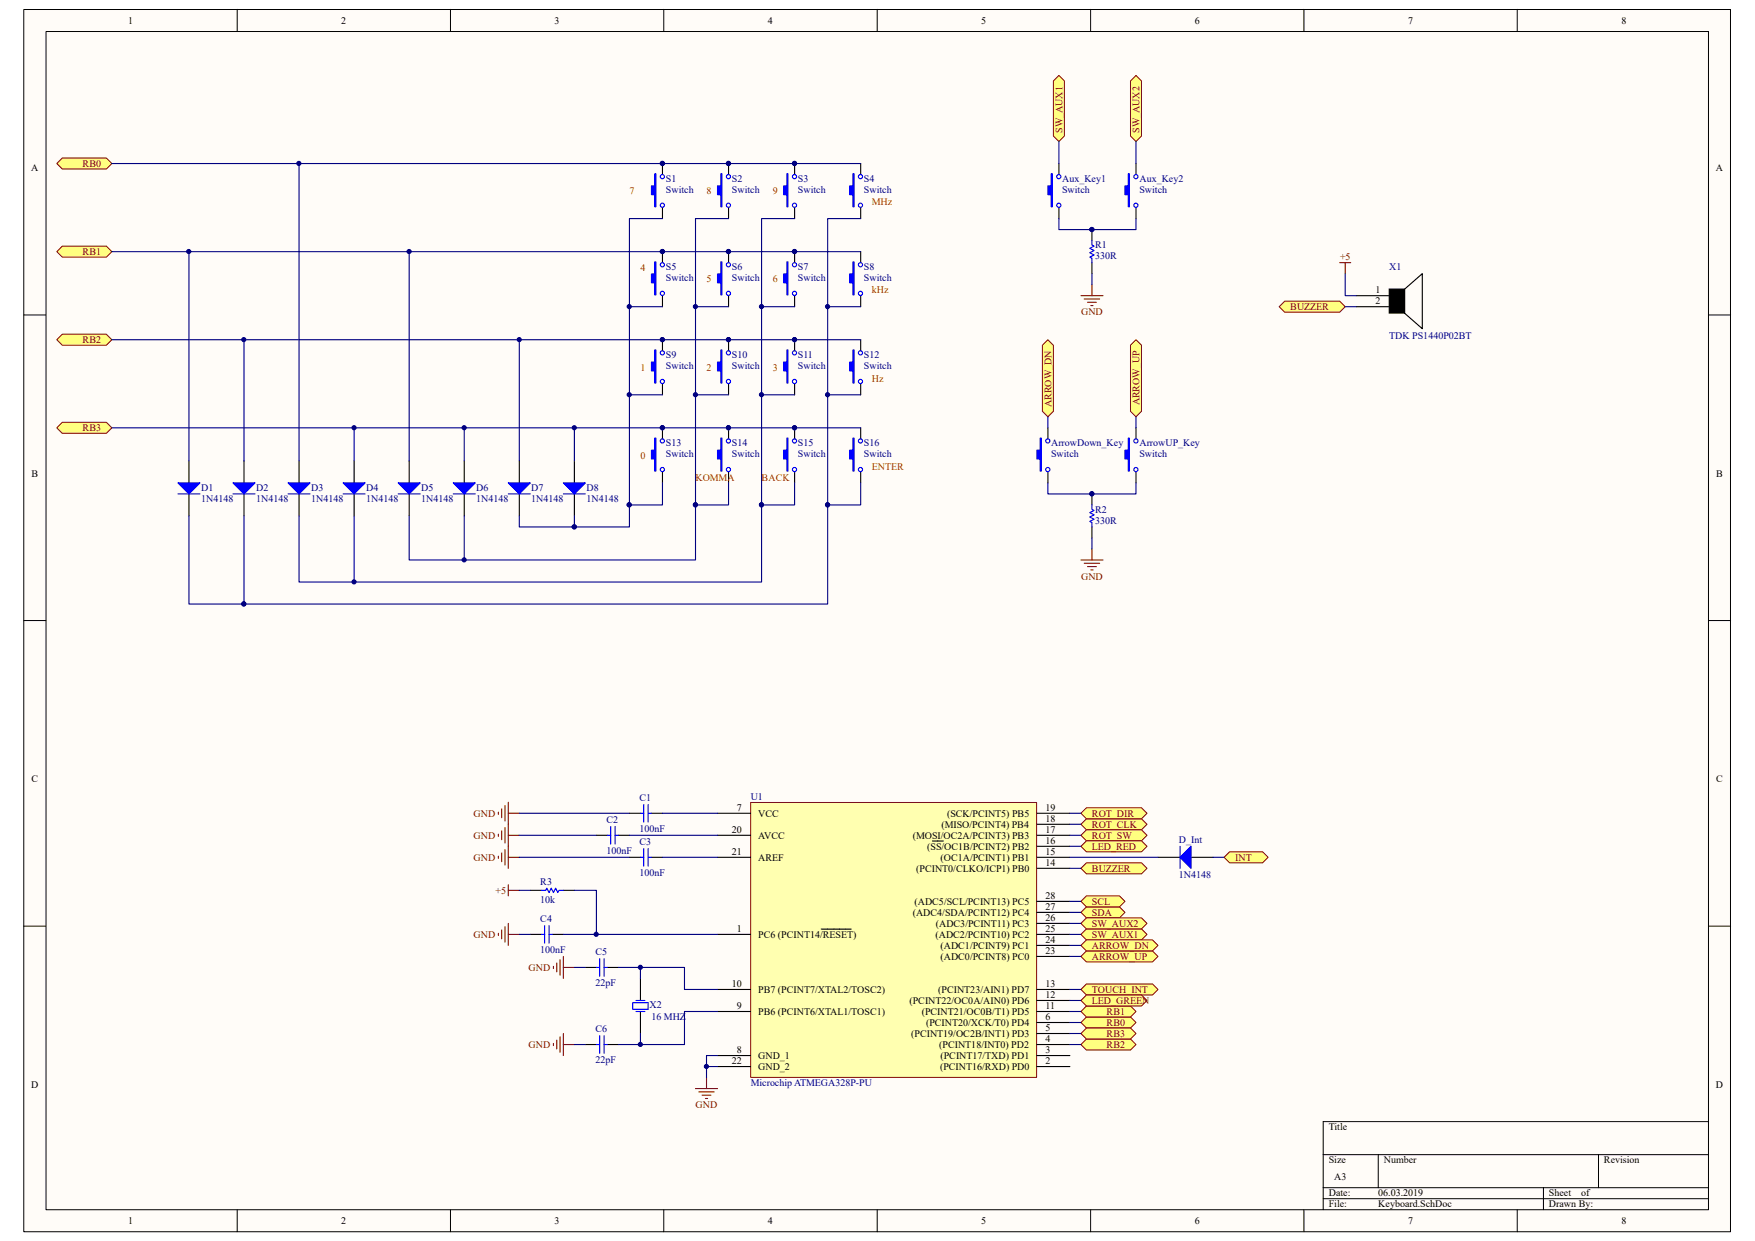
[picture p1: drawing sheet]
<svg xmlns="http://www.w3.org/2000/svg" width="297mm" height="210mm" viewBox="0 0 297 210" stroke-linecap="round" stroke-linejoin="round" font-family="sans-serif">
<path d="M4.1 1.7h288.8v206.7h-288.8z" fill="#fffcf8"/>
<path d="M4 1.6h288.9v206.8h-288.9z" fill="none" stroke="#000" stroke-width=".17"/>
<path d="M7.8 5.4h281.3v199.3h-281.3z" fill="#fffcf8"/>
<g fill="none" stroke="#000" stroke-width=".17">
<path d="M7.8 5.3h281.3v199.4h-281.3zM40.1 1.6v3.7M76.2 1.6v3.7M112.3 1.6v3.7M148.5 1.6v3.7M184.6 1.6v3.7M220.7 1.6v3.7M256.8 1.6v3.7M4 53.3h3.7M289.2 53.3h3.7M4 105h3.7M289.2 105h3.7"/>
<path d="M4 156.7h3.7M289.2 156.7h3.7M223.9 195.4h65.3M233.3 195.4v5.6M270.5 195.4v5.6M289.2 189.8h-65.3v14.9M40.1 204.7v3.7M76.2 204.7v3.7M112.3 204.7v3.7M148.5 204.7v3.7M184.6 204.7v3.7M220.7 204.7v3.7"/>
<path d="M223.9 201h65.3M223.9 202.9h65.3M256.8 204.7v3.7M261.2 201v3.7"/>
</g>
<g fill="none" stroke="#000" stroke-width=".19">
<path d="M112.1 27.7v1.8M112.1 35.1v1.9M123.3 27.7v1.8M123.3 35.1v1.9M134.5 27.7v1.8M134.5 35.1v1.9M145.7 27.7v1.8M145.7 35.1v1.9M179.2 27.7v1.8M179.2 35.1v1.9M192.3 27.7v1.8M192.3 35.1v1.9"/>
<path d="M112.1 42.6v1.8M112.1 50v1.9M112.1 57.5v1.9M123.3 42.6v1.8M123.3 50v1.9M123.3 57.5v1.9M134.5 42.6v1.8M134.5 50v1.9M134.5 57.5v1.9M145.7 42.6v1.8M145.7 50v1.9M145.7 57.5v1.9"/>
<path d="M32 78v3.7M41.3 78v3.7M50.6 78v3.7M59.9 78v3.7M69.2 78v3.7M78.6 78v3.7M87.9 78v3.7M97.2 78v3.7M112.1 64.9v1.9M112.1 72.4v1.9M112.1 79.9v1.8M123.3 64.9v1.9"/>
<path d="M123.3 72.4v1.9M123.3 79.9v1.8M134.5 64.9v1.9M134.5 72.4v1.9M134.5 79.9v1.8M145.7 64.9v1.9M145.7 72.4v1.9M145.7 79.9v1.8M177.3 72.4v1.9M177.3 79.9v1.8M192.3 72.4v1.9M192.3 79.9v1.8"/>
<path d="M32 83.6v3.7M41.3 83.6v3.7M50.6 83.6v3.7M59.9 83.6v3.7M69.2 83.6v3.7M78.6 83.6v3.7M87.9 83.6v3.7M97.2 83.6v3.7"/>
</g>
<g fill="#000080" stroke="#000080" stroke-width=".17">
<circle cx="112.1" cy="27.7" r=".35"/>
<circle cx="112.1" cy="42.6" r=".35"/>
<circle cx="112.1" cy="57.5" r=".35"/>
<circle cx="112.1" cy="72.4" r=".35"/>
<circle cx="123.3" cy="27.7" r=".35"/>
<circle cx="123.3" cy="42.6" r=".35"/>
<circle cx="123.3" cy="57.5" r=".35"/>
<circle cx="123.3" cy="72.4" r=".35"/>
<circle cx="134.5" cy="27.7" r=".35"/>
<circle cx="134.5" cy="42.6" r=".35"/>
<circle cx="134.5" cy="57.5" r=".35"/>
<circle cx="134.5" cy="72.4" r=".35"/>
<circle cx="106.5" cy="85.4" r=".35"/>
<circle cx="106.5" cy="66.8" r=".35"/>
<circle cx="106.5" cy="51.9" r=".35"/>
<circle cx="117.7" cy="85.4" r=".35"/>
<circle cx="128.9" cy="85.4" r=".35"/>
<circle cx="140.1" cy="85.4" r=".35"/>
<circle cx="140.1" cy="66.8" r=".35"/>
<circle cx="140.1" cy="51.9" r=".35"/>
<circle cx="128.9" cy="51.9" r=".35"/>
<circle cx="128.9" cy="66.8" r=".35"/>
<circle cx="117.7" cy="66.8" r=".35"/>
<circle cx="117.7" cy="51.9" r=".35"/>
<circle cx="97.2" cy="89.2" r=".35"/>
<circle cx="78.6" cy="94.7" r=".35"/>
<circle cx="59.9" cy="98.5" r=".35"/>
<circle cx="41.3" cy="102.2" r=".35"/>
</g>
<g fill="#00f" stroke="#00f" stroke-width=".19">
<path d="M86 81.7h3.7l-1.8 1.9z"/>
<path d="M95.3 81.7h3.8l-1.9 1.9z"/>
<path d="M76.7 81.7h3.7l-1.8 1.9z"/>
<path d="M67.4 81.7h3.7l-1.9 1.9z"/>
<path d="M58.1 81.7h3.7l-1.9 1.9z"/>
<path d="M48.7 81.7h3.8l-1.9 1.9z"/>
<path d="M39.4 81.7h3.8l-1.9 1.9z"/>
<path d="M30.1 81.7h3.7l-1.8 1.9z"/>
<path d="M110.8 29.4h.2v5.6h-.2v-2.1h-.6v-1.4h.6z" fill-rule="evenodd"/>
<path d="M110.8 44.3h.2v5.6h-.2v-2h-.6v-1.5h.6z" fill-rule="evenodd"/>
<path d="M110.8 59.2h.2v5.6h-.2v-2h-.6v-1.5h.6z" fill-rule="evenodd"/>
<path d="M110.8 74.1h.2v5.6h-.2v-2h-.6v-1.5h.6z" fill-rule="evenodd"/>
<path d="M122 29.4h.2v5.6h-.2v-2.1h-.6v-1.4h.6z" fill-rule="evenodd"/>
<path d="M122 44.3h.2v5.6h-.2v-2h-.6v-1.5h.6z" fill-rule="evenodd"/>
<path d="M122 59.2h.2v5.6h-.2v-2h-.6v-1.5h.6z" fill-rule="evenodd"/>
<path d="M122 74.1h.2v5.6h-.2v-2h-.6v-1.5h.6z" fill-rule="evenodd"/>
<path d="M133.2 29.4h.2v5.6h-.2v-2.1h-.6v-1.4h.6z" fill-rule="evenodd"/>
<path d="M133.2 44.3h.2v5.6h-.2v-2h-.6v-1.5h.6z" fill-rule="evenodd"/>
<path d="M133.2 59.2h.2v5.6h-.2v-2h-.6v-1.5h.6z" fill-rule="evenodd"/>
<path d="M133.2 74.1h.2v5.6h-.2v-2h-.6v-1.5h.6z" fill-rule="evenodd"/>
<path d="M144.4 29.4h.1v5.6h-.1v-2.1h-.6v-1.4h.6z" fill-rule="evenodd"/>
<path d="M144.4 44.3h.1v5.6h-.1v-2h-.6v-1.5h.6z" fill-rule="evenodd"/>
<path d="M144.4 59.2h.1v5.6h-.1v-2h-.6v-1.5h.6z" fill-rule="evenodd"/>
<path d="M144.4 74.1h.1v5.6h-.1v-2h-.6v-1.5h.6z" fill-rule="evenodd"/>
<path d="M177.9 29.4h.2v5.6h-.2v-2.1h-.6v-1.4h.6z" fill-rule="evenodd"/>
<path d="M190.9 29.4h.2v5.6h-.2v-2.1h-.5v-1.4h.5z" fill-rule="evenodd"/>
<path d="M176 74.1h.2v5.6h-.2v-2h-.5v-1.5h.5z" fill-rule="evenodd"/>
<path d="M190.9 74.1h.2v5.6h-.2v-2h-.5v-1.5h.5z" fill-rule="evenodd"/>
</g>
<g fill="none" stroke="#00f" stroke-width=".19">
<path d="M30.1 83.6h3.7M39.4 83.6h3.8M48.7 83.6h3.8M58.1 83.6h3.7M67.4 83.6h3.7M76.7 83.6h3.7M86 83.6h3.7M95.3 83.6h3.8"/>
<circle cx="112.1" cy="29.9" r=".35"/>
<circle cx="112.1" cy="34.7" r=".35"/>
<circle cx="123.3" cy="34.7" r=".35"/>
<circle cx="123.3" cy="29.9" r=".35"/>
<circle cx="134.5" cy="34.7" r=".35"/>
<circle cx="134.5" cy="29.9" r=".35"/>
<circle cx="145.6" cy="34.7" r=".35"/>
<circle cx="145.6" cy="29.9" r=".35"/>
<circle cx="179.2" cy="29.9" r=".35"/>
<circle cx="179.2" cy="34.7" r=".35"/>
<circle cx="192.2" cy="29.9" r=".35"/>
<circle cx="192.2" cy="34.7" r=".35"/>
<circle cx="112.1" cy="49.6" r=".35"/>
<circle cx="112.1" cy="44.8" r=".35"/>
<circle cx="112.1" cy="59.7" r=".35"/>
<circle cx="123.3" cy="59.7" r=".35"/>
<circle cx="123.3" cy="44.8" r=".35"/>
<circle cx="123.3" cy="49.6" r=".35"/>
<circle cx="134.5" cy="44.8" r=".35"/>
<circle cx="134.5" cy="59.7" r=".35"/>
<circle cx="134.5" cy="49.6" r=".35"/>
<circle cx="145.6" cy="44.8" r=".35"/>
<circle cx="145.6" cy="49.6" r=".35"/>
<circle cx="145.6" cy="59.7" r=".35"/>
<circle cx="112.1" cy="79.5" r=".35"/>
<circle cx="112.1" cy="74.6" r=".35"/>
<circle cx="112.1" cy="64.6" r=".35"/>
<circle cx="123.3" cy="79.5" r=".35"/>
<circle cx="123.3" cy="64.6" r=".35"/>
<circle cx="123.3" cy="74.6" r=".35"/>
<circle cx="134.5" cy="79.5" r=".35"/>
<circle cx="134.5" cy="74.6" r=".35"/>
<circle cx="134.5" cy="64.6" r=".35"/>
<circle cx="145.6" cy="79.5" r=".35"/>
<circle cx="145.6" cy="74.6" r=".35"/>
<circle cx="145.6" cy="64.6" r=".35"/>
<circle cx="177.3" cy="74.6" r=".35"/>
<circle cx="177.3" cy="79.5" r=".35"/>
<circle cx="192.2" cy="74.6" r=".35"/>
<circle cx="192.2" cy="79.5" r=".35"/>
</g>
<g fill="none" stroke="#000080" stroke-width=".19">
<path d="M112.1 37h-5.6v48.4h5.6v-3.7M123.3 37h-5.6v48.4h5.6v-3.7M134.5 37h-5.6v48.4h5.6v-3.7M145.7 37h-5.6v48.4h5.6v-3.7M106.5 51.9h5.6M117.7 51.9h5.6M128.9 51.9h5.6M140.1 51.9h5.6M106.5 66.8h5.6M117.7 66.8h5.6M128.9 66.8h5.6M140.1 66.8h5.6"/>
<path d="M32 87.3v14.9h9.3M59.9 87.3v11.2M78.6 87.3v7.5M87.9 87.3v1.9h9.3M106.5 85.4v3.8h-9.3v-1.9M117.7 85.4v9.4h-48.5v-7.5M128.9 85.4v13.1h-78.3v-11.2M140.1 85.4v16.8h-98.8v-14.9"/>
</g>
<g fill="#ffff80" stroke="#800000" stroke-width=".17">
<path d="M10.5 26.7h7.5l.9 1-.9 .9h-7.5l-.9-.9z" fill-rule="evenodd"/>
<path d="M10.5 41.7h7.5l.9 .9-.9 .9h-7.5l-.9-.9z" fill-rule="evenodd"/>
<path d="M10.5 56.6h7.5l.9 .9-.9 .9h-7.5l-.9-.9z" fill-rule="evenodd"/>
<path d="M10.5 71.5h7.5l.9 .9-.9 .9h-7.5l-.9-.9z" fill-rule="evenodd"/>
</g>
<path d="M18.9 27.7h126.8M50.6 27.7v50.3M18.9 42.6h126.8M18.9 57.5h126.8M32 42.6v35.4M41.3 57.5v20.5M69.2 42.6v35.4M87.9 57.5v20.5M18.9 72.4h126.8M59.9 72.4v5.6M78.6 72.4v5.6M97.2 72.4v5.6" fill="none" stroke="#000080" stroke-width=".19"/>
<g fill="#000080" stroke="#000080" stroke-width=".17">
<circle cx="31.9" cy="42.6" r=".35"/>
<circle cx="41.3" cy="57.5" r=".35"/>
<circle cx="50.6" cy="27.7" r=".35"/>
<circle cx="59.9" cy="72.4" r=".35"/>
<circle cx="69.2" cy="42.6" r=".35"/>
<circle cx="78.6" cy="72.4" r=".35"/>
<circle cx="87.9" cy="57.5" r=".35"/>
<circle cx="97.2" cy="72.4" r=".35"/>
</g>
<g fill="#ffff80" stroke="#800000" stroke-width=".17">
<path d="M191.3 58.4l1-.9 .9 .9v11.2l-.9 .9-1-.9z" fill-rule="evenodd"/>
<path d="M176.4 58.4l.9-.9 1 .9v11.2l-1 .9-.9-.9z" fill-rule="evenodd"/>
<path d="M178.3 13.7l.9-.9 .9 .9v9.3l-.9 .9-.9-.9z" fill-rule="evenodd"/>
<path d="M191.3 13.7l1-.9 .9 .9v9.3l-.9 .9-1-.9z" fill-rule="evenodd"/>
</g>
<path d="M184.8 38.9v1.8M184.8 44.4v1.9M229.5 50h5.6M229.5 51.9h5.6M237.7 48.9l3-2.6v9.3l-3-2.6zM184.8 83.6v1.8M184.8 89.2v1.8" fill="none" stroke="#000" stroke-width=".19"/>
<g fill="#000080" stroke="#000080" stroke-width=".17">
<circle cx="184.8" cy="83.6" r=".35"/>
<circle cx="184.8" cy="38.8" r=".35"/>
</g>
<path d="M184.8 40.7v.8l.4 .2-.8 .3 .8 .4-.8 .4 .8 .3-.8 .4 .4 .2v.7M184.8 85.4v.8l.4 .2-.8 .4 .8 .3-.8 .4 .8 .4-.8 .3 .4 .2v.8" fill="none" stroke="#00f" stroke-width=".19"/>
<path d="M182.9 50h3.8M183.5 50.6h2.6M184 51.2h1.5M184.6 51.7h.4M184.8 48.2v1.8M226.7 44.4h1.9M227.7 44.4v1.9M182.9 94.8h3.8M183.5 95.3h2.6M184 95.9h1.5M184.6 96.4h.4M184.8 92.9v1.9" fill="none" stroke="#800000" stroke-width=".19"/>
<path d="M179.2 37v1.9h13.1v-1.9M179.2 23.9v3.8M192.3 23.9v3.8M184.8 46.3v1.9M177.3 70.5v1.9M192.3 70.5v1.9M177.3 81.7v1.9h15v-1.9M184.8 91v1.9" fill="none" stroke="#000080" stroke-width=".19"/>
<path d="M235.1 48.9h2.6v4.1h-2.6z" fill-rule="evenodd" fill="#000" stroke="#000" stroke-width=".19"/>
<g fill="#ffff80" stroke="#800000" stroke-width=".17">
<path d="M217.4 51h9.3l1 .9-1 .9h-9.3l-.9-.9z" fill-rule="evenodd"/>
<path d="M183.9 153.5h5.6l.9 .9-.9 .9h-5.6l-1-.9z" fill-rule="evenodd"/>
<path d="M183.9 151.6h5.6l.9 .9-.9 1h-5.6l-1-1z" fill-rule="evenodd"/>
<path d="M207.2 145.1l.9-.9h5.6l.9 .9-.9 .9h-5.6z" fill-rule="evenodd"/>
<path d="M182.9 139.5l1-.9h9.3l.9 .9-.9 .9h-9.3z" fill-rule="evenodd"/>
<path d="M183.9 136.7h9.3l.9 .9-.9 1h-9.3l-1-1z" fill-rule="evenodd"/>
<path d="M183.9 140.4h9.3l.9 1-.9 .9h-9.3l-1-.9z" fill-rule="evenodd"/>
</g>
<path d="M127.1 135.8h48.3v46.5h-48.3z" fill="#ffffb0"/>
<path d="M127 135.8h48.4v46.5h-48.4z" fill="none" stroke="#800000" stroke-width=".17"/>
<g fill="none" stroke="#000" stroke-width=".19">
<path d="M106.5 137.6h1.9M110.2 137.6h1.9M121.4 137.6h5.6M175.5 137.6h5.6M175.5 139.5h5.6M89.7 158.1h1.9M89.7 150.7h1.9M93.5 158.1h1.8M95.3 150.7h1.9M100.9 141.4h1.9M104.7 141.4h1.8M106.5 145.1h1.9"/>
<path d="M110.2 145.1h1.9M121.4 158.1h5.6M121.4 145.1h5.6M121.4 141.4h5.6M139 157.2h5M157.8 142.3h1.8M175.5 158.1h5.6M175.5 146.9h5.6M175.5 145.1h5.6M175.5 143.2h5.6M175.5 141.4h5.6M175.5 160h5.6"/>
<path d="M175.5 156.3h5.6M175.5 154.4h5.6M175.5 152.5h5.6M99.1 176.8h1.8M99.1 163.7h1.8M102.8 176.8h1.9M102.8 163.7h1.9M108.4 165.6v3.7M108.4 171.2v3.7M121.4 178.6h5.6M121.4 171.2h5.6M121.4 167.4h5.6"/>
<path d="M175.5 178.6h5.6M175.5 176.8h5.6M175.5 174.9h5.6M175.5 173h5.6M175.5 171.2h5.6M175.5 167.4h5.6M175.5 169.3h5.6M175.5 161.9h5.6M121.4 180.5h5.6M175.5 180.5h5.6"/>
</g>
<g fill="none" stroke="#00f" stroke-width=".19">
<path d="M103.4 139.9v2.9M104.1 139.9v2.9M108.4 137.6h.5M108.9 136.1v3M109.7 136.1v3M109.7 137.6h.5M91.6 150.7h.8l.1-.4 .4 .7 .4-.7 .4 .7 .3-.7 .4 .7 .2-.3h.7M91.6 158.1h.6M92.2 156.6v3M92.9 156.6v3M92.9 158.1h.6M102.8 141.4h.6"/>
<path d="M104.1 141.4h.6M108.4 145.1h.5M108.9 143.6v3M109.7 143.6v3M109.7 145.1h.5M100.9 163.7h.6M100.9 176.8h.6M101.5 162.2v3M101.5 175.3v3M102.2 162.2v3M102.2 175.3v3M102.2 163.7h.6"/>
<path d="M102.2 176.8h.6M107.1 169.7h2.6v1.1h-2.6zM107.6 171.2h1.5M107.6 169.3h1.5"/>
</g>
<g fill="none" stroke="#000080" stroke-width=".19">
<path d="M87.9 137.6h18.6M112.1 137.6h9.3M87.9 141.4h13M87.9 145.1h18.6M87.9 158.1h1.8M87.9 150.7h1.8M95.3 158.1h26.1M97.2 150.7h3.7v7.4M106.5 141.4h14.9M112.1 145.1h9.3M97.2 163.7h1.9M97.2 176.8h1.9"/>
<path d="M104.7 163.7h11.1v3.7h5.6M108.4 163.7v1.9M108.4 174.9v1.9M121.4 171.2h-5.6v5.6h-11.1M121.4 178.6h-1.8v3.8M119.6 180.5h1.8"/>
</g>
<g fill="none" stroke="#800000" stroke-width=".19">
<path d="M84.3 137.4v.4M84.9 136.9v1.5M85.5 136.3v2.6M86 135.8v11.1M86 137.6h1.9M84.3 141.2v.3M84.3 144.9v.4M84.3 157.9v.4M84.9 140.6v1.5M84.9 144.3v1.5M84.9 157.4v1.5M85.5 140.1v2.6"/>
<path d="M85.5 143.8v2.6M85.5 156.8v2.6M86 149.7v1.9M86 156.3v3.7M86 158.1h1.9M86 145.1h1.9M86 141.4h1.9M86 150.7h1.9M93.7 163.5v.4M93.7 176.6v.4M94.2 163v1.5M94.2 176v1.5"/>
<path d="M94.8 162.4v2.6M94.8 175.5v2.6M95.3 161.9v3.7M95.3 174.9v3.7M95.3 163.7h1.9M95.3 176.8h1.9M117.7 184.2h3.7M118.3 184.8h2.6M118.8 185.3h1.5M119.4 185.9h.4M119.6 182.4v1.8"/>
</g>
<g fill="#000080" stroke="#000080" stroke-width=".17">
<circle cx="100.9" cy="158.1" r=".35"/>
<circle cx="108.4" cy="163.7" r=".35"/>
<circle cx="108.4" cy="176.7" r=".35"/>
<circle cx="119.6" cy="180.5" r=".35"/>
</g>
<g fill="#ffff80" stroke="#800000" stroke-width=".17">
<path d="M183.9 172.1h7.4l1 .9-1 1h-7.4l-1-1z" fill-rule="evenodd"/>
<path d="M183.9 170.2h7.4l1 1-1 .9h-7.4l-1-.9z" fill-rule="evenodd"/>
<path d="M183.9 175.8h7.4l1 1-1 .9h-7.4l-1-.9z" fill-rule="evenodd"/>
<path d="M182.9 174.9l1-.9h7.4l1 .9-1 .9h-7.4z" fill-rule="evenodd"/>
</g>
<path d="M227.7 46.3v3.7h1.8M227.7 51.9h1.8M181.1 176.8h1.8M181.1 174.9h1.8" fill="none" stroke="#000080" stroke-width=".19"/>
<path d="M183.9 146h9.3l.9 .9-.9 1h-9.3l-1-1z" fill-rule="evenodd" fill="#ffff80" stroke="#800000" stroke-width=".17"/>
<path d="M181.1 154.4h1.8M181.1 152.5h1.8M181.1 146.9h1.8" fill="none" stroke="#000080" stroke-width=".19"/>
<g fill="#ffff80" stroke="#800000" stroke-width=".17">
<path d="M182.9 158.1l1-.9h9.3l.9 .9-.9 1h-9.3z" fill-rule="evenodd"/>
<path d="M183.9 155.3h9.3l.9 1-.9 .9h-9.3l-1-.9z" fill-rule="evenodd"/>
<path d="M183.9 160.9h11.1l1 1-1 .9h-11.1l-1-.9z" fill-rule="evenodd"/>
<path d="M183.9 159.1h11.1l1 .9-1 .9h-11.1l-1-.9z" fill-rule="evenodd"/>
</g>
<path d="M181.1 139.5h1.8M181.1 137.6h1.8M181.1 141.4h1.8M181.1 160h1.8M181.1 158.1h1.8M181.1 156.3h1.8M181.1 161.9h1.8" fill="none" stroke="#000080" stroke-width=".19"/>
<path d="M183.9 166.5h11.1l1 .9-1 1h-11.1l-1-1z" fill-rule="evenodd" fill="#ffff80" stroke="#800000" stroke-width=".17"/>
<path d="M181.1 145.1h14.9M205.3 145.1h1.9M181.1 167.4h1.8M181.1 171.2h1.8M181.1 173h1.8" fill="none" stroke="#000080" stroke-width=".19"/>
<path d="M196 145.1h3.7M201.6 145.1h3.7" fill="none" stroke="#000" stroke-width=".19"/>
<path d="M199.7 145.1l1.9-1.9v3.7z" fill="#00f" stroke="#00f" stroke-width=".19"/>
<path d="M199.7 143.2v3.7" fill="none" stroke="#00f" stroke-width=".19"/>
<g fill="#ffff80" stroke="#800000" stroke-width=".17">
<path d="M182.9 169.3l1-.9h9.3l.9 .9-.9 .9h-9.3z" fill-rule="evenodd"/>
<path d="M183.9 142.3h9.3l.9 .9-.9 1h-9.3l-1-1z" fill-rule="evenodd"/>
</g>
<path d="M181.1 143.2h1.8M181.1 169.3h1.8" fill="none" stroke="#000080" stroke-width=".19"/>
<g font-size="1.7">
<text x="21.7" y="4">1</text>
<text x="57.7" y="4">2</text>
<text x="93.9" y="4">3</text>
<text x="130" y="4">4</text>
<text x="166.1" y="4">5</text>
<text x="202.2" y="4">6</text>
<text x="238.3" y="4">7</text>
<text x="274.4" y="4">8</text>
<text x="5.3" y="29">A</text>
<text x="290.4" y="29">A</text>
<text x="232.8" y="49.7">1</text>
<text x="232.8" y="51.5">2</text>
<text x="5.3" y="80.6">B</text>
<text x="290.4" y="80.6">B</text>
<text x="5.3" y="132.4">C</text>
<text x="124.7" y="137.3">7</text>
<text x="177" y="137.3">19</text>
<text x="290.4" y="132.4">C</text>
<text x="123.9" y="141">20</text>
<text x="128.3" y="138.2">VCC</text>
<text x="128.3" y="141.9">AVCC</text>
<text x="154.5" y="141.9">(MOSI/OC2A/PCINT3) PB3</text>
<text x="156.9" y="143.8">(SS/OC1B/PCINT2) PB2</text>
<text x="159.3" y="140.1">(MISO/PCINT4) PB4</text>
<text x="160.3" y="138.2">(SCK/PCINT5) PB5</text>
<text x="177" y="142.9">16</text>
<text x="177" y="141">17</text>
<text x="177" y="139.1">18</text>
<text x="123.9" y="144.7">21</text>
<text x="128.3" y="145.7">AREF</text>
<text x="155.1" y="147.5">(PCINT0/CLKO/ICP1) PB0</text>
<text x="159.2" y="145.7">(OC1A/PCINT1) PB1</text>
<text x="177" y="146.6">14</text>
<text x="177" y="144.7">15</text>
<text x="154.5" y="155">(ADC4/SDA/PCINT12) PC4</text>
<text x="154.8" y="153.1">(ADC5/SCL/PCINT13) PC5</text>
<text x="177" y="155.9">26</text>
<text x="177" y="154.1">27</text>
<text x="177" y="152.2">28</text>
<text x="124.7" y="157.8">1</text>
<text x="128.3" y="158.7">PC6 (PCINT14/RESET)</text>
<text x="158.3" y="158.7">(ADC2/PCINT10) PC2</text>
<text x="158.4" y="156.8">(ADC3/PCINT11) PC3</text>
<text x="159.2" y="160.6">(ADC1/PCINT9) PC1</text>
<text x="177" y="161.5">23</text>
<text x="177" y="159.6">24</text>
<text x="177" y="157.8">25</text>
<text x="123.9" y="167.1">10</text>
<text x="159.2" y="162.4">(ADC0/PCINT8) PC0</text>
<text x="177" y="167.1">13</text>
<text x="124.7" y="170.8">9</text>
<text x="128.3" y="171.7">PB6 (PCINT6/XTAL1/TOSC1)</text>
<text x="128.3" y="168">PB7 (PCINT7/XTAL2/TOSC2)</text>
<text x="153.9" y="169.9">(PCINT22/OC0A/AIN0) PD6</text>
<text x="156" y="171.7">(PCINT21/OC0B/T1) PD5</text>
<text x="156.7" y="173.6">(PCINT20/XCK/T0) PD4</text>
<text x="158.8" y="168">(PCINT23/AIN1) PD7</text>
<text x="177" y="172.7">6</text>
<text x="177" y="170.8">11</text>
<text x="177" y="169">12</text>
<text x="124.7" y="178.3">8</text>
<text x="128.3" y="179.2">GND_1</text>
<text x="154.2" y="175.5">(PCINT19/OC2B/INT1) PD3</text>
<text x="159" y="177.3">(PCINT18/INT0) PD2</text>
<text x="159.2" y="179.2">(PCINT17/TXD) PD1</text>
<text x="177" y="178.3">3</text>
<text x="177" y="176.4">4</text>
<text x="177" y="174.5">5</text>
<text x="5.3" y="184.1">D</text>
<text x="123.9" y="180.1">22</text>
<text x="128.3" y="181.1">GND_2</text>
<text x="159.1" y="181.1">(PCINT16/RXD) PD0</text>
<text x="177" y="180.1">2</text>
<text x="290.4" y="184.1">D</text>
<text x="224.9" y="191.3">Title</text>
<text x="224.9" y="196.9">Size</text>
<text x="234.2" y="196.9">Number</text>
<text x="271.4" y="196.9">Revision</text>
<text x="224.9" y="202.5">Date:</text>
<text x="225.8" y="199.7">A3</text>
<text x="233.3" y="202.5">06.03.2019</text>
<text x="262.1" y="202.5">Sheet</text>
<text x="267.6" y="202.5">of</text>
<text x="21.7" y="207.1">1</text>
<text x="57.7" y="207.1">2</text>
<text x="93.9" y="207.1">3</text>
<text x="130" y="207.1">4</text>
<text x="166.1" y="207.1">5</text>
<text x="202.2" y="207.1">6</text>
<text x="224.9" y="204.3">File:</text>
<text x="233.3" y="204.3">Keyboard.SchDoc</text>
<text x="238.3" y="207.1">7</text>
<text x="262.1" y="204.3">Drawn By:</text>
<text x="274.4" y="207.1">8</text>
</g>
<g font-size="1.7" fill="#800000">
<text x="179.8" y="22.5" transform="rotate(-90 179.8 22.5)">SW_AUX1</text>
<text x="192.8" y="22.5" transform="rotate(-90 192.8 22.5)">SW_AUX2</text>
<text x="14" y="28.2">RB0</text>
<text x="14" y="43.1">RB1</text>
<text x="226.8" y="44.1">+5</text>
<text x="183" y="53.4">GND</text>
<text x="218.4" y="52.5">BUZZER</text>
<text x="14" y="58.1">RB2</text>
<text x="177.9" y="68.9" transform="rotate(-90 177.9 68.9)">ARROW_DN</text>
<text x="192.8" y="68.6" transform="rotate(-90 192.8 68.6)">ARROW_UP</text>
<text x="14" y="73">RB3</text>
<text x="183" y="98.1">GND</text>
<text x="80.1" y="141.9">GND</text>
<text x="80.1" y="138.2">GND</text>
<text x="184.8" y="140.1">ROT_CLK</text>
<text x="184.8" y="138.2">ROT_DIR</text>
<text x="184.8" y="141.9">ROT_SW</text>
<text x="184.8" y="143.8">LED_RED</text>
<text x="80.1" y="145.7">GND</text>
<text x="184.8" y="147.5">BUZZER</text>
<text x="209" y="145.7">INT</text>
<text x="83.9" y="151.3">+5</text>
<text x="184.8" y="155">SDA</text>
<text x="184.8" y="153.1">SCL</text>
<text x="80.1" y="158.7">GND</text>
<text x="184.8" y="158.7">SW_AUX1</text>
<text x="184.8" y="156.8">SW_AUX2</text>
<text x="184.8" y="160.6">ARROW_DN</text>
<text x="89.5" y="164.3">GND</text>
<text x="184.8" y="162.4">ARROW_UP</text>
<text x="184.8" y="168">TOUCH_INT</text>
<text x="184.8" y="169.9">LED_GREEN</text>
<text x="187.3" y="173.6">RB0</text>
<text x="187.3" y="171.7">RB1</text>
<text x="89.5" y="177.3">GND</text>
<text x="187.3" y="177.3">RB2</text>
<text x="187.3" y="175.5">RB3</text>
<text x="117.7" y="187.6">GND</text>
</g>
<g font-size="1.7" fill="#f00">
<text x="106.5" y="32.9">7</text>
<text x="119.5" y="32.9">8</text>
<text x="130.8" y="32.9">9</text>
<text x="147.5" y="34.8">MHz</text>
<text x="108.4" y="45.9">4</text>
<text x="119.5" y="47.8">5</text>
<text x="130.8" y="47.8">6</text>
<text x="147.5" y="49.7">kHz</text>
<text x="108.4" y="62.7">1</text>
<text x="119.5" y="62.7">2</text>
<text x="130.8" y="62.7">3</text>
<text x="147.5" y="64.6">Hz</text>
<text x="108.4" y="77.6">0</text>
<text x="117.7" y="81.4">KOMMA</text>
<text x="128.9" y="81.4">BACK</text>
<text x="147.5" y="79.5">ENTER</text>
</g>
<g font-size="1.7" fill="#000080">
<text x="112.7" y="30.7">S1</text>
<text x="112.7" y="32.6">Switch</text>
<text x="123.9" y="30.7">S2</text>
<text x="123.9" y="32.6">Switch</text>
<text x="135" y="30.7">S3</text>
<text x="135" y="32.6">Switch</text>
<text x="146.2" y="30.7">S4</text>
<text x="146.2" y="32.6">Switch</text>
<text x="179.7" y="30.7">Aux_Key1</text>
<text x="179.7" y="32.6">Switch</text>
<text x="192.8" y="30.7">Aux_Key2</text>
<text x="192.8" y="32.6">Switch</text>
<text x="112.7" y="45.6">S5</text>
<text x="112.7" y="47.5">Switch</text>
<text x="123.9" y="45.6">S6</text>
<text x="123.9" y="47.5">Switch</text>
<text x="135" y="45.6">S7</text>
<text x="135" y="47.5">Switch</text>
<text x="146.2" y="45.6">S8</text>
<text x="146.2" y="47.5">Switch</text>
<text x="185.3" y="42">R1</text>
<text x="185.3" y="43.9">330R</text>
<text x="235.1" y="45.8">X1</text>
<text x="235.1" y="57.3">TDK PS1440P02BT</text>
<text x="112.7" y="60.5">S9</text>
<text x="112.7" y="62.4">Switch</text>
<text x="123.9" y="60.5">S10</text>
<text x="123.9" y="62.4">Switch</text>
<text x="135" y="60.5">S11</text>
<text x="135" y="62.4">Switch</text>
<text x="146.2" y="60.5">S12</text>
<text x="146.2" y="62.4">Switch</text>
<text x="112.7" y="75.4">S13</text>
<text x="112.7" y="77.3">Switch</text>
<text x="123.9" y="75.4">S14</text>
<text x="123.9" y="77.3">Switch</text>
<text x="135" y="75.4">S15</text>
<text x="135" y="77.3">Switch</text>
<text x="146.2" y="75.4">S16</text>
<text x="146.2" y="77.3">Switch</text>
<text x="177.9" y="75.4">ArrowDown_Key</text>
<text x="177.9" y="77.3">Switch</text>
<text x="192.8" y="75.4">ArrowUP_Key</text>
<text x="192.8" y="77.3">Switch</text>
<text x="34" y="83">D1</text>
<text x="43.3" y="83">D2</text>
<text x="52.7" y="83">D3</text>
<text x="62" y="83">D4</text>
<text x="71.3" y="83">D5</text>
<text x="80.6" y="83">D6</text>
<text x="89.9" y="83">D7</text>
<text x="99.3" y="83">D8</text>
<text x="34" y="84.9">1N4148</text>
<text x="43.3" y="84.9">1N4148</text>
<text x="52.7" y="84.9">1N4148</text>
<text x="62" y="84.9">1N4148</text>
<text x="71.3" y="84.9">1N4148</text>
<text x="80.6" y="84.9">1N4148</text>
<text x="89.9" y="84.9">1N4148</text>
<text x="99.3" y="84.9">1N4148</text>
<text x="185.3" y="86.7">R2</text>
<text x="185.3" y="88.6">330R</text>
<text x="108.2" y="135.6">C1</text>
<text x="127" y="135.4">U1</text>
<text x="102.6" y="139.3">C2</text>
<text x="108.2" y="143">C3</text>
<text x="108.2" y="140.8">100nF</text>
<text x="199.5" y="142.7">D_Int</text>
<text x="91.4" y="149.7">R3</text>
<text x="102.6" y="144.5">100nF</text>
<text x="108.2" y="148.3">100nF</text>
<text x="199.5" y="148.6">1N4148</text>
<text x="91.4" y="152.7">10k</text>
<text x="91.4" y="156.1">C4</text>
<text x="91.4" y="161.3">100nF</text>
<text x="100.8" y="161.7">C5</text>
<text x="100.8" y="166.9">22pF</text>
<text x="109.9" y="170.6">X2</text>
<text x="110.2" y="172.7">16 MHZ</text>
<text x="100.8" y="174.7">C6</text>
<text x="100.8" y="180">22pF</text>
<text x="127" y="183.9">Microchip ATMEGA328P-PU</text>
</g>
</svg>
